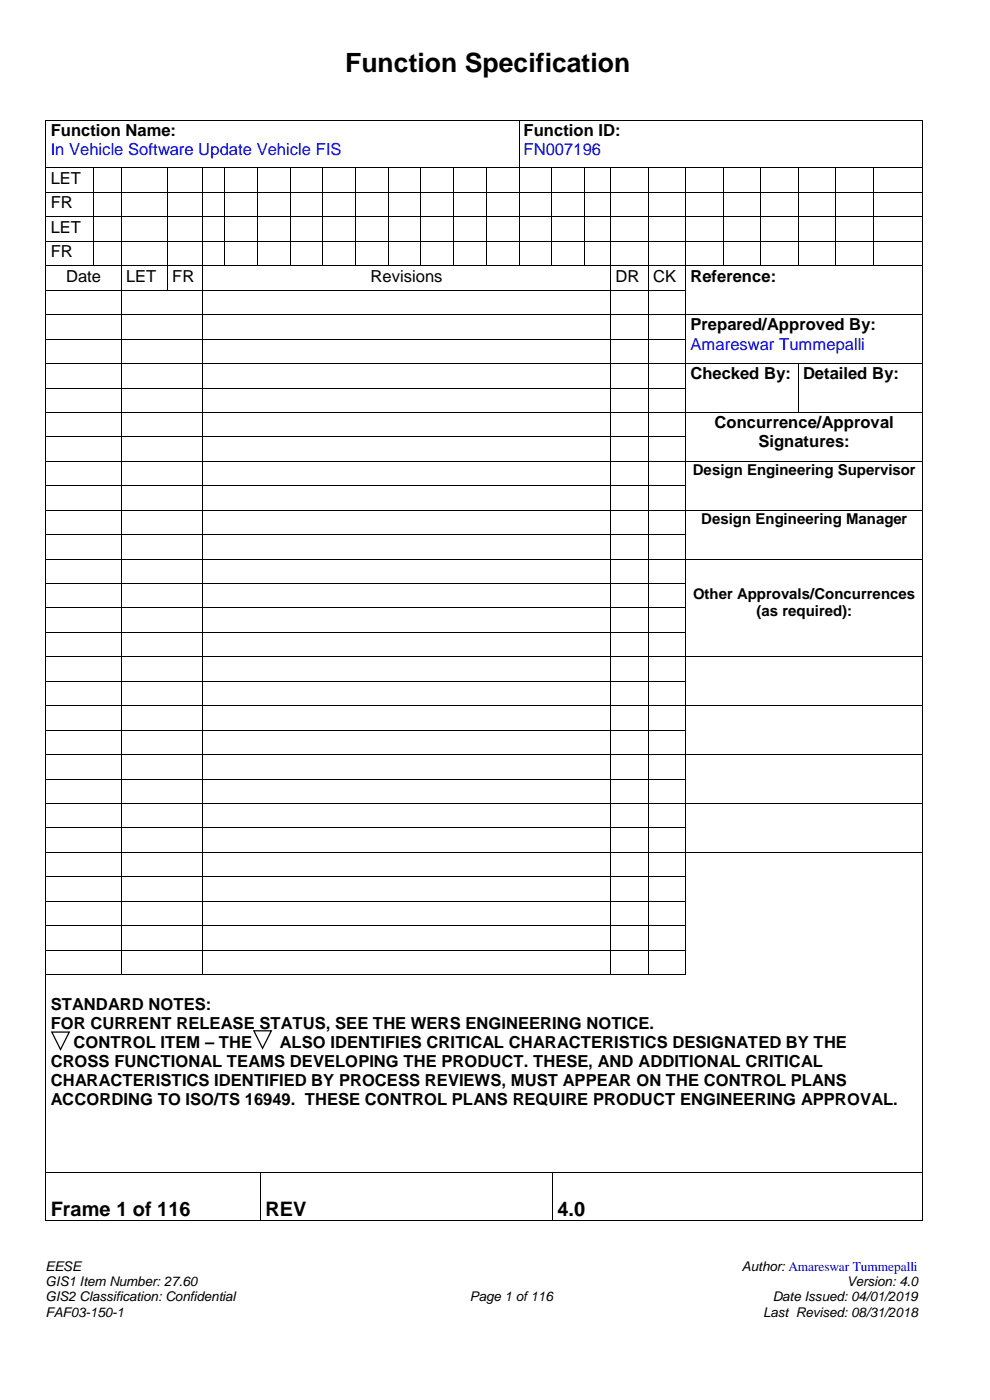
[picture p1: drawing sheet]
<svg xmlns="http://www.w3.org/2000/svg" width="210mm" height="297mm" viewBox="0 0 210 297" stroke-linecap="round" stroke-linejoin="round" font-family="sans-serif">
<g fill="#000">
<path d="M9.7 25.4h.1v.2h-.1zM9.7 35.6h.1v.1h-.1zM19.9 35.6h.1v.1h-.1zM25.7 35.6h.1v.1h-.1zM35.4 35.6h.2v.1h-.2zM42.9 35.6h.2v.1h-.2zM47.6 35.6h.2v.1h-.2zM54.6 35.6h.1v.1h-.1zM61.5 35.6h.1v.1h-.1zM68.4 35.6h.2v.1h-.2zM75.4 35.6h.1v.1h-.1zM82.3 35.6h.2v.1h-.2z"/>
<path d="M89.2 35.6h.2v.1h-.2zM96.1 35.6h.2v.1h-.2zM103.1 35.6h.2v.1h-.2zM110 25.4h.2v.2h-.2zM110 35.6h.2v.1h-.2zM116.9 35.6h.2v.1h-.2zM123.9 35.6h.1v.1h-.1zM129.5 35.6h.2v.1h-.2zM137.5 35.6h.1v.1h-.1zM145.4 35.6h.1v.1h-.1zM153.3 35.6h.2v.1h-.2zM161.3 35.6h.2v.1h-.2z"/>
<path d="M169.2 35.6h.2v.1h-.2zM177.2 35.6h.2v.1h-.2zM185.2 35.6h.1v.1h-.1zM195.7 25.4h.2v.2h-.2zM195.7 35.6h.2v.1h-.2zM9.7 40.8h.1v.1h-.1zM9.7 45.9h.1v.2h-.1zM9.7 51.1h.1v.2h-.1zM9.7 56.3h.1v.2h-.1zM19.9 40.8h.1v.1h-.1zM19.9 45.9h.1v.2h-.1zM19.9 51.1h.1v.2h-.1z"/>
<path d="M19.9 56.3h.1v.2h-.1zM25.7 40.8h.1v.1h-.1zM25.7 45.9h.1v.2h-.1zM25.7 51.1h.1v.2h-.1zM25.7 56.3h.1v.2h-.1zM35.4 40.8h.2v.1h-.2zM35.4 45.9h.2v.2h-.2zM35.4 51.1h.2v.2h-.2zM35.4 56.3h.2v.2h-.2zM42.9 40.8h.2v.1h-.2zM42.9 45.9h.2v.2h-.2zM42.9 51.1h.2v.2h-.2z"/>
<path d="M42.9 56.3h.2v.2h-.2zM47.6 40.8h.2v.1h-.2zM47.6 45.9h.2v.2h-.2zM47.6 51.1h.2v.2h-.2zM47.6 56.3h.2v.2h-.2zM54.6 40.8h.1v.1h-.1zM54.6 45.9h.1v.2h-.1zM54.6 51.1h.1v.2h-.1zM54.6 56.3h.1v.2h-.1zM61.5 40.8h.1v.1h-.1zM61.5 45.9h.1v.2h-.1zM61.5 51.1h.1v.2h-.1z"/>
<path d="M61.5 56.3h.1v.2h-.1zM68.4 40.8h.2v.1h-.2zM68.4 45.9h.2v.2h-.2zM68.4 51.1h.2v.2h-.2zM68.4 56.3h.2v.2h-.2zM75.4 40.8h.1v.1h-.1zM75.4 45.9h.1v.2h-.1zM75.4 51.1h.1v.2h-.1zM75.4 56.3h.1v.2h-.1zM82.3 40.8h.2v.1h-.2zM82.3 45.9h.2v.2h-.2zM82.3 51.1h.2v.2h-.2z"/>
<path d="M82.3 56.3h.2v.2h-.2zM89.2 40.8h.2v.1h-.2zM89.2 45.9h.2v.2h-.2zM89.2 51.1h.2v.2h-.2zM89.2 56.3h.2v.2h-.2zM96.1 40.8h.2v.1h-.2zM96.1 45.9h.2v.2h-.2zM96.1 51.1h.2v.2h-.2zM96.1 56.3h.2v.2h-.2zM103.1 40.8h.2v.1h-.2zM103.1 45.9h.2v.2h-.2zM103.1 51.1h.2v.2h-.2z"/>
<path d="M103.1 56.3h.2v.2h-.2zM110 40.8h.2v.1h-.2zM110 45.9h.2v.2h-.2zM110 51.1h.2v.2h-.2zM110 56.3h.2v.2h-.2zM116.9 40.8h.2v.1h-.2zM116.9 45.9h.2v.2h-.2zM116.9 51.1h.2v.2h-.2zM116.9 56.3h.2v.2h-.2zM123.9 40.8h.1v.1h-.1zM123.9 45.9h.1v.2h-.1zM123.9 51.1h.1v.2h-.1z"/>
<path d="M123.9 56.3h.1v.2h-.1zM129.5 40.8h.2v.1h-.2zM129.5 45.9h.2v.2h-.2zM129.5 51.1h.2v.2h-.2zM129.5 56.3h.2v.2h-.2zM137.5 40.8h.1v.1h-.1zM137.5 45.9h.1v.2h-.1zM137.5 51.1h.1v.2h-.1zM137.5 56.3h.1v.2h-.1zM145.4 40.8h.1v.1h-.1zM145.4 45.9h.1v.2h-.1zM145.4 51.1h.1v.2h-.1z"/>
<path d="M145.4 56.3h.1v.2h-.1zM153.3 40.8h.2v.1h-.2zM153.3 45.9h.2v.2h-.2zM153.3 51.1h.2v.2h-.2zM153.3 56.3h.2v.2h-.2zM161.3 40.8h.2v.1h-.2zM161.3 45.9h.2v.2h-.2zM161.3 51.1h.2v.2h-.2zM161.3 56.3h.2v.2h-.2zM169.2 40.8h.2v.1h-.2zM169.2 45.9h.2v.2h-.2zM169.2 51.1h.2v.2h-.2z"/>
<path d="M169.2 56.3h.2v.2h-.2zM177.2 40.8h.2v.1h-.2zM177.2 45.9h.2v.2h-.2zM177.2 51.1h.2v.2h-.2zM177.2 56.3h.2v.2h-.2zM185.2 40.8h.1v.1h-.1zM185.2 45.9h.1v.2h-.1zM185.2 51.1h.1v.2h-.1zM185.2 56.3h.1v.2h-.1zM195.7 40.8h.2v.1h-.2zM195.7 45.9h.2v.2h-.2zM195.7 51.1h.2v.2h-.2z"/>
<path d="M195.7 56.3h.2v.2h-.2zM9.7 61.5h.1v.2h-.1zM9.7 66.7h.1v.1h-.1zM9.7 71.9h.1v.2h-.1zM9.7 77h.1v.2h-.1zM25.7 61.5h.1v.2h-.1zM25.7 66.7h.1v.1h-.1zM25.7 71.9h.1v.2h-.1zM25.7 77h.1v.2h-.1zM35.4 61.5h.2v.2h-.2zM42.9 61.5h.2v.2h-.2zM42.9 66.7h.2v.1h-.2z"/>
<path d="M42.9 71.9h.2v.2h-.2zM42.9 77h.2v.2h-.2zM129.5 61.5h.2v.2h-.2zM129.5 66.7h.2v.1h-.2zM129.5 71.9h.2v.2h-.2zM129.5 77h.2v.2h-.2zM137.5 61.5h.1v.2h-.1zM137.5 66.7h.1v.1h-.1zM137.5 71.9h.1v.2h-.1zM137.5 77h.1v.2h-.1zM145.4 61.5h.1v.2h-.1zM145.4 66.7h.1v.1h-.1z"/>
<path d="M145.4 71.9h.1v.2h-.1zM145.4 77h.1v.2h-.1zM169.2 77h.2v.2h-.2zM195.7 61.5h.2v.2h-.2zM195.7 66.7h.2v.1h-.2zM195.7 71.9h.2v.2h-.2zM195.7 77h.2v.2h-.2zM9.7 82.3h.1v.1h-.1zM9.7 87.4h.1v.2h-.1zM9.7 92.6h.1v.2h-.1zM9.7 97.8h.1v.2h-.1zM25.7 82.3h.1v.1h-.1z"/>
<path d="M25.7 87.4h.1v.2h-.1zM25.7 92.6h.1v.2h-.1zM25.7 97.8h.1v.2h-.1zM42.9 82.3h.2v.1h-.2zM42.9 87.4h.2v.2h-.2zM42.9 92.6h.2v.2h-.2zM42.9 97.8h.2v.2h-.2zM129.5 82.3h.2v.1h-.2zM129.5 87.4h.2v.2h-.2zM129.5 92.6h.2v.2h-.2zM129.5 97.8h.2v.2h-.2zM137.5 82.3h.1v.1h-.1z"/>
<path d="M137.5 87.4h.1v.2h-.1zM137.5 92.6h.1v.2h-.1zM137.5 97.8h.1v.2h-.1zM145.4 82.3h.1v.1h-.1zM145.4 87.4h.1v.2h-.1zM145.4 92.6h.1v.2h-.1zM145.4 97.8h.1v.2h-.1zM169.2 82.3h.2v.1h-.2zM169.2 87.4h.2v.2h-.2zM195.7 82.3h.2v.1h-.2zM195.7 87.4h.2v.2h-.2zM195.7 92.6h.2v.2h-.2z"/>
<path d="M195.7 97.8h.2v.2h-.2zM9.7 103h.1v.2h-.1zM9.7 108.2h.1v.1h-.1zM9.7 113.4h.1v.1h-.1zM9.7 118.5h.1v.2h-.1zM25.7 103h.1v.2h-.1zM25.7 108.2h.1v.1h-.1zM25.7 113.4h.1v.1h-.1zM25.7 118.5h.1v.2h-.1zM42.9 103h.2v.2h-.2zM42.9 108.2h.2v.1h-.2zM42.9 113.4h.2v.1h-.2z"/>
<path d="M42.9 118.5h.2v.2h-.2zM129.5 103h.2v.2h-.2zM129.5 108.2h.2v.1h-.2zM129.5 113.4h.2v.1h-.2zM129.5 118.5h.2v.2h-.2zM137.5 103h.1v.2h-.1zM137.5 108.2h.1v.1h-.1zM137.5 113.4h.1v.1h-.1zM137.5 118.5h.1v.2h-.1zM145.4 103h.1v.2h-.1zM145.4 108.2h.1v.1h-.1zM145.4 113.4h.1v.1h-.1z"/>
<path d="M145.4 118.5h.1v.2h-.1zM195.7 103h.2v.2h-.2zM195.7 108.2h.2v.1h-.2zM195.7 113.4h.2v.1h-.2zM195.7 118.5h.2v.2h-.2zM9.7 123.7h.1v.2h-.1zM9.7 128.9h.1v.2h-.1zM9.7 134.1h.1v.2h-.1zM9.7 139.3h.1v.1h-.1zM25.7 123.7h.1v.2h-.1zM25.7 128.9h.1v.2h-.1zM25.7 134.1h.1v.2h-.1z"/>
<path d="M25.7 139.3h.1v.1h-.1zM42.9 123.7h.2v.2h-.2zM42.9 128.9h.2v.2h-.2zM42.9 134.1h.2v.2h-.2zM42.9 139.3h.2v.1h-.2zM129.5 123.7h.2v.2h-.2zM129.5 128.9h.2v.2h-.2zM129.5 134.1h.2v.2h-.2zM129.5 139.3h.2v.1h-.2zM137.5 123.7h.1v.2h-.1zM137.5 128.9h.1v.2h-.1zM137.5 134.1h.1v.2h-.1z"/>
<path d="M137.5 139.3h.1v.1h-.1zM145.4 123.7h.1v.2h-.1zM145.4 128.9h.1v.2h-.1zM145.4 134.1h.1v.2h-.1zM145.4 139.3h.1v.1h-.1zM195.7 123.7h.2v.2h-.2zM195.7 128.9h.2v.2h-.2zM195.7 134.1h.2v.2h-.2zM195.7 139.3h.2v.1h-.2zM9.7 144.5h.1v.2h-.1zM9.7 149.6h.1v.2h-.1zM9.7 154.9h.1v.1h-.1z"/>
<path d="M25.7 144.5h.1v.2h-.1zM25.7 149.6h.1v.2h-.1zM25.7 154.9h.1v.1h-.1zM42.9 144.5h.2v.2h-.2zM42.9 149.6h.2v.2h-.2zM42.9 154.9h.2v.1h-.2zM129.5 144.5h.2v.2h-.2zM129.5 149.6h.2v.2h-.2zM129.5 154.9h.2v.1h-.2zM137.5 144.5h.1v.2h-.1zM137.5 149.6h.1v.2h-.1zM137.5 154.9h.1v.1h-.1z"/>
<path d="M145.4 144.5h.1v.2h-.1zM145.4 149.6h.1v.2h-.1zM145.4 154.9h.1v.1h-.1zM195.7 144.5h.2v.2h-.2zM195.7 149.6h.2v.2h-.2zM195.7 154.9h.2v.1h-.2zM9.7 160h.1v.2h-.1zM9.7 165.2h.1v.2h-.1zM9.7 170.4h.1v.2h-.1zM9.7 175.6h.1v.2h-.1zM25.7 160h.1v.2h-.1zM25.7 165.2h.1v.2h-.1z"/>
<path d="M25.7 170.4h.1v.2h-.1zM25.7 175.6h.1v.2h-.1zM42.9 160h.2v.2h-.2zM42.9 165.2h.2v.2h-.2zM42.9 170.4h.2v.2h-.2zM42.9 175.6h.2v.2h-.2zM129.5 160h.2v.2h-.2zM129.5 165.2h.2v.2h-.2zM129.5 170.4h.2v.2h-.2zM129.5 175.6h.2v.2h-.2zM137.5 160h.1v.2h-.1zM137.5 165.2h.1v.2h-.1z"/>
<path d="M137.5 170.4h.1v.2h-.1zM137.5 175.6h.1v.2h-.1zM145.4 160h.1v.2h-.1zM145.4 165.2h.1v.2h-.1zM145.4 170.4h.1v.2h-.1zM145.4 175.6h.1v.2h-.1zM195.7 160h.2v.2h-.2zM195.7 165.2h.2v.2h-.2zM195.7 170.4h.2v.2h-.2zM195.7 175.6h.2v.2h-.2zM9.7 180.8h.1v.1h-.1zM9.7 186h.1v.1h-.1z"/>
<path d="M9.7 191.1h.1v.2h-.1zM9.7 196.3h.1v.2h-.1zM25.7 180.8h.1v.1h-.1zM25.7 186h.1v.1h-.1zM25.7 191.1h.1v.2h-.1zM25.7 196.3h.1v.2h-.1zM42.9 180.8h.2v.1h-.2zM42.9 186h.2v.1h-.2zM42.9 191.1h.2v.2h-.2zM42.9 196.3h.2v.2h-.2zM129.5 180.8h.2v.1h-.2zM129.5 186h.2v.1h-.2z"/>
<path d="M129.5 191.1h.2v.2h-.2zM129.5 196.3h.2v.2h-.2zM137.5 180.8h.1v.1h-.1zM137.5 186h.1v.1h-.1zM137.5 191.1h.1v.2h-.1zM137.5 196.3h.1v.2h-.1zM145.4 180.8h.1v.1h-.1zM145.4 186h.1v.1h-.1zM145.4 191.1h.1v.2h-.1zM145.4 196.3h.1v.2h-.1zM195.7 180.8h.2v.1h-.2zM195.7 186h.2v.1h-.2z"/>
<path d="M195.7 191.1h.2v.2h-.2zM195.7 196.3h.2v.2h-.2zM9.7 201.5h.1v.2h-.1zM9.7 206.7h.1v.2h-.1zM25.7 201.5h.1v.2h-.1zM25.7 206.7h.1v.2h-.1zM42.9 201.5h.2v.2h-.2zM42.9 206.7h.2v.2h-.2zM129.5 201.5h.2v.2h-.2zM129.5 206.7h.2v.2h-.2zM137.5 201.5h.1v.2h-.1zM137.5 206.7h.1v.2h-.1z"/>
<path d="M145.4 201.5h.1v.2h-.1zM145.4 206.7h.1v.2h-.1zM195.7 201.5h.2v.2h-.2zM195.7 206.7h.2v.2h-.2zM9.7 248.8h.1v.1h-.1zM9.7 259h.1v.1h-.1zM55.2 248.8h.2v.1h-.2zM55.2 259h.2v.1h-.2zM117.1 248.8h.2v.1h-.2zM117.1 259h.2v.1h-.2zM195.7 248.8h.2v.1h-.2zM195.7 259h.2v.1h-.2z"/>
</g>
<g fill="none" stroke="#000" stroke-width=".21">
<path d="M9.7 25.6v10M9.7 35.7v5.1M9.8 25.5h100.2M9.8 35.6h10.1M19.9 35.7v5.1M20 35.6h5.7M25.7 35.7v5.1M25.8 35.6h9.6M35.5 35.7v5.1M35.6 35.6h7.3M43 35.7v5.1M43.1 35.6h4.5"/>
<path d="M47.7 35.7v5.1M47.8 35.6h6.8M54.7 35.7v5.1M54.7 35.6h6.8M61.6 35.7v5.1M61.6 35.6h6.8M68.5 35.7v5.1M68.6 35.6h6.8M75.4 35.7v5.1M75.5 35.6h6.8M82.4 35.7v5.1M82.5 35.6h6.7"/>
<path d="M89.3 35.7v5.1M89.4 35.6h6.7M96.2 35.7v5.1M96.3 35.6h6.8M103.2 35.7v5.1M103.3 35.6h6.7M110.1 25.6v10M110.1 35.7v5.1M110.2 25.5h85.5M110.2 35.6h6.7M117 35.7v5.1M117.1 35.6h6.8"/>
<path d="M124 35.7v5.1M124 35.6h5.5M129.6 35.7v5.1M129.7 35.6h7.8M137.5 35.7v5.1M137.6 35.6h7.8M145.5 35.7v5.1M145.5 35.6h7.8M153.4 35.7v5.1M153.5 35.6h7.8M161.4 35.7v5.1M161.5 35.6h7.7"/>
<path d="M169.3 35.7v5.1M169.4 35.6h7.8M177.3 35.7v5.1M177.4 35.6h7.8M185.3 35.7v5.1M185.3 35.6h10.4M195.8 25.6v10M195.8 35.7v5.1M9.7 40.9v5M9.7 46.1v5M9.7 51.3v5M9.7 56.5v5"/>
<path d="M9.8 40.9h10.1M9.8 46h10.1M9.8 51.2h10.1M9.8 56.4h10.1M19.9 40.9v5M19.9 46.1v5M19.9 51.3v5M20 40.9h5.7M20 46h5.7M20 51.2h5.7M20 56.4h5.7M25.7 40.9v5"/>
<path d="M25.7 46.1v5M25.7 51.3v5M25.7 56.5v5M25.8 40.9h9.6M25.8 46h9.6M25.8 51.2h9.6M25.8 56.4h9.6M35.5 40.9v5M35.5 46.1v5M35.5 51.3v5M35.5 56.5v5M35.6 40.9h7.3"/>
<path d="M35.6 46h7.3M35.6 51.2h7.3M35.6 56.4h7.3M43 40.9v5M43 46.1v5M43 51.3v5M43 56.5v5M43.1 40.9h4.5M43.1 46h4.5M43.1 51.2h4.5M43.1 56.4h4.5M47.7 40.9v5"/>
<path d="M47.7 46.1v5M47.7 51.3v5M47.8 40.9h6.8M47.8 46h6.8M47.8 51.2h6.8M47.8 56.4h6.8M54.7 40.9v5M54.7 46.1v5M54.7 51.3v5M54.7 40.9h6.8M54.7 46h6.8M54.7 51.2h6.8"/>
<path d="M54.7 56.4h6.8M61.6 40.9v5M61.6 46.1v5M61.6 51.3v5M61.6 40.9h6.8M61.6 46h6.8M61.6 51.2h6.8M61.6 56.4h6.8M68.5 40.9v5M68.5 46.1v5M68.5 51.3v5M68.6 40.9h6.8"/>
<path d="M68.6 46h6.8M68.6 51.2h6.8M68.6 56.4h6.8M75.4 40.9v5M75.4 46.1v5M75.4 51.3v5M75.5 40.9h6.8M75.5 46h6.8M75.5 51.2h6.8M75.5 56.4h6.8M82.4 40.9v5M82.4 46.1v5"/>
<path d="M82.4 51.3v5M82.5 40.9h6.7M82.5 46h6.7M82.5 51.2h6.7M82.5 56.4h6.7M89.3 40.9v5M89.3 46.1v5M89.3 51.3v5M89.4 40.9h6.7M89.4 46h6.7M89.4 51.2h6.7M89.4 56.4h6.7"/>
<path d="M96.2 40.9v5M96.2 46.1v5M96.2 51.3v5M96.3 40.9h6.8M96.3 46h6.8M96.3 51.2h6.8M96.3 56.4h6.8M103.2 40.9v5M103.2 46.1v5M103.2 51.3v5M103.3 40.9h6.7M103.3 46h6.7"/>
<path d="M103.3 51.2h6.7M103.3 56.4h6.7M110.1 40.9v5M110.1 46.1v5M110.1 51.3v5M110.2 40.9h6.7M110.2 46h6.7M110.2 51.2h6.7M110.2 56.4h6.7M117 40.9v5M117 46.1v5M117 51.3v5"/>
<path d="M117.1 40.9h6.8M117.1 46h6.8M117.1 51.2h6.8M117.1 56.4h6.8M124 40.9v5M124 46.1v5M124 51.3v5M124 40.9h5.5M124 46h5.5M124 51.2h5.5M124 56.4h5.5M129.6 40.9v5"/>
<path d="M129.6 46.1v5M129.6 51.3v5M129.6 56.5v5M129.7 40.9h7.8M129.7 46h7.8M129.7 51.2h7.8M129.7 56.4h7.8M137.5 40.9v5M137.5 46.1v5M137.5 51.3v5M137.5 56.5v5M137.6 40.9h7.8"/>
<path d="M137.6 46h7.8M137.6 51.2h7.8M137.6 56.4h7.8M145.5 40.9v5M145.5 46.1v5M145.5 51.3v5M145.5 56.5v5M145.5 40.9h7.8M145.5 46h7.8M145.5 51.2h7.8M145.5 56.4h7.8M153.4 40.9v5"/>
<path d="M153.4 46.1v5M153.4 51.3v5M153.5 40.9h7.8M153.5 46h7.8M153.5 51.2h7.8M153.5 56.4h7.8M161.4 40.9v5M161.4 46.1v5M161.4 51.3v5M161.5 40.9h7.7M161.5 46h7.7M161.5 51.2h7.7"/>
<path d="M161.5 56.4h7.7M169.3 40.9v5M169.3 46.1v5M169.3 51.3v5M169.4 40.9h7.8M169.4 46h7.8M169.4 51.2h7.8M169.4 56.4h7.8M177.3 40.9v5M177.3 46.1v5M177.3 51.3v5M177.4 40.9h7.8"/>
<path d="M177.4 46h7.8M177.4 51.2h7.8M177.4 56.4h7.8M185.3 40.9v5M185.3 46.1v5M185.3 51.3v5M185.3 40.9h10.4M185.3 46h10.4M185.3 51.2h10.4M185.3 56.4h10.4M195.8 40.9v5M195.8 46.1v5"/>
<path d="M195.8 51.3v5M195.8 56.5v5M9.7 61.7v5M9.7 66.8v5.1M9.7 72.1v4.9M9.7 77.2v5.1M9.8 61.6h15.9M9.8 66.8h15.9M9.8 72h15.9M9.8 77.1h15.9M25.7 61.7v5M25.7 66.8v5.1"/>
<path d="M25.7 72.1v4.9M25.7 77.2v5.1M25.8 61.6h9.6M25.8 66.8h17.1M25.8 72h17.1M25.8 77.1h17.1M35.6 61.6h7.3M43 61.7v5M43 66.8v5.1M43 72.1v4.9M43 77.2v5.1M43.1 61.6h86.4"/>
<path d="M43.1 66.8h86.4M43.1 72h86.4M43.1 77.1h86.4M129.6 61.7v5M129.6 66.8v5.1M129.6 72.1v4.9M129.6 77.2v5.1M129.7 61.6h7.8M129.7 66.8h7.8M129.7 72h7.8M129.7 77.1h7.8M137.5 61.7v5"/>
<path d="M137.5 66.8v5.1M137.5 72.1v4.9M137.5 77.2v5.1M137.6 61.6h7.8M137.6 66.8h7.8M137.6 72h7.8M137.6 77.1h7.8M145.5 61.7v5M145.5 66.8v5.1M145.5 72.1v4.9M145.5 77.2v5.1M145.5 66.8h50.2"/>
<path d="M145.5 77.1h23.7M169.3 77.2v5.1M169.4 77.1h26.3M195.8 61.7v5M195.8 66.8v5.1M195.8 72.1v4.9M195.8 77.2v5.1M9.7 82.4v5M9.7 87.6v5M9.7 92.8v5M9.7 98v5M9.8 82.3h15.9"/>
<path d="M9.8 87.5h15.9M9.8 92.7h15.9M9.8 97.9h15.9M25.7 82.4v5M25.7 87.6v5M25.7 92.8v5M25.7 98v5M25.8 82.3h17.1M25.8 87.5h17.1M25.8 92.7h17.1M25.8 97.9h17.1M43 82.4v5"/>
<path d="M43 87.6v5M43 92.8v5M43 98v5M43.1 82.3h86.4M43.1 87.5h86.4M43.1 92.7h86.4M43.1 97.9h86.4M129.6 82.4v5M129.6 87.6v5M129.6 92.8v5M129.6 98v5M129.7 82.3h7.8"/>
<path d="M129.7 87.5h7.8M129.7 92.7h7.8M129.7 97.9h7.8M137.5 82.4v5M137.5 87.6v5M137.5 92.8v5M137.5 98v5M137.6 82.3h7.8M137.6 87.5h7.8M137.6 92.7h7.8M137.6 97.9h7.8M145.5 82.4v5"/>
<path d="M145.5 87.6v5M145.5 92.8v5M145.5 98v5M145.5 87.5h23.7M145.5 97.9h50.2M169.3 82.4v5M169.4 87.5h26.3M195.8 82.4v5M195.8 87.6v5M195.8 92.8v5M195.8 98v5M9.7 103.2v5"/>
<path d="M9.7 108.3v5.1M9.7 113.5v5M9.7 118.7v5M9.8 103.1h15.9M9.8 108.2h15.9M9.8 113.5h15.9M9.8 118.6h15.9M25.7 103.2v5M25.7 108.3v5.1M25.7 113.5v5M25.7 118.7v5M25.8 103.1h17.1"/>
<path d="M25.8 108.2h17.1M25.8 113.5h17.1M25.8 118.6h17.1M43 103.2v5M43 108.3v5.1M43 113.5v5M43 118.7v5M43.1 103.1h86.4M43.1 108.2h86.4M43.1 113.5h86.4M43.1 118.6h86.4M129.6 103.2v5"/>
<path d="M129.6 108.3v5.1M129.6 113.5v5M129.6 118.7v5M129.7 103.1h7.8M129.7 108.2h7.8M129.7 113.5h7.8M129.7 118.6h7.8M137.5 103.2v5M137.5 108.3v5.1M137.5 113.5v5M137.5 118.7v5M137.6 103.1h7.8"/>
<path d="M137.6 108.2h7.8M137.6 113.5h7.8M137.6 118.6h7.8M145.5 103.2v5M145.5 108.3v5.1M145.5 113.5v5M145.5 118.7v5M145.5 108.2h50.2M145.5 118.6h50.2M195.8 103.2v5M195.8 108.3v5.1M195.8 113.5v5"/>
<path d="M195.8 118.7v5M9.7 123.9v5M9.7 129.1v5M9.7 134.3v5M9.7 139.4v5.1M9.8 123.8h15.9M9.8 129h15.9M9.8 134.2h15.9M9.8 139.4h15.9M25.7 123.9v5M25.7 129.1v5M25.7 134.3v5"/>
<path d="M25.7 139.4v5.1M25.8 123.8h17.1M25.8 129h17.1M25.8 134.2h17.1M25.8 139.4h17.1M43 123.9v5M43 129.1v5M43 134.3v5M43 139.4v5.1M43.1 123.8h86.4M43.1 129h86.4M43.1 134.2h86.4"/>
<path d="M43.1 139.4h86.4M129.6 123.9v5M129.6 129.1v5M129.6 134.3v5M129.6 139.4v5.1M129.7 123.8h7.8M129.7 129h7.8M129.7 134.2h7.8M129.7 139.4h7.8M137.5 123.9v5M137.5 129.1v5M137.5 134.3v5"/>
<path d="M137.5 139.4v5.1M137.6 123.8h7.8M137.6 129h7.8M137.6 134.2h7.8M137.6 139.4h7.8M145.5 123.9v5M145.5 129.1v5M145.5 134.3v5M145.5 139.4v5.1M145.5 139.4h50.2M195.8 123.9v5M195.8 129.1v5"/>
<path d="M195.8 134.3v5M195.8 139.4v5.1M9.7 144.7v4.9M9.7 149.8v5.1M9.7 155v5M9.8 144.6h15.9M9.8 149.7h15.9M9.8 154.9h15.9M25.7 144.7v4.9M25.7 149.8v5.1M25.7 155v5M25.8 144.6h17.1"/>
<path d="M25.8 149.7h17.1M25.8 154.9h17.1M43 144.7v4.9M43 149.8v5.1M43 155v5M43.1 144.6h86.4M43.1 149.7h86.4M43.1 154.9h86.4M129.6 144.7v4.9M129.6 149.8v5.1M129.6 155v5M129.7 144.6h7.8"/>
<path d="M129.7 149.7h7.8M129.7 154.9h7.8M137.5 144.7v4.9M137.5 149.8v5.1M137.5 155v5M137.6 144.6h7.8M137.6 149.7h7.8M137.6 154.9h7.8M145.5 144.7v4.9M145.5 149.8v5.1M145.5 155v5M145.5 149.7h50.2"/>
<path d="M195.8 144.7v4.9M195.8 149.8v5.1M195.8 155v5M9.7 160.2v5M9.7 165.4v5M9.7 170.6v5M9.7 175.8v5M9.8 160.1h15.9M9.8 165.3h15.9M9.8 170.5h15.9M9.8 175.7h15.9M25.7 160.2v5"/>
<path d="M25.7 165.4v5M25.7 170.6v5M25.7 175.8v5M25.8 160.1h17.1M25.8 165.3h17.1M25.8 170.5h17.1M25.8 175.7h17.1M43 160.2v5M43 165.4v5M43 170.6v5M43 175.8v5M43.1 160.1h86.4"/>
<path d="M43.1 165.3h86.4M43.1 170.5h86.4M43.1 175.7h86.4M129.6 160.2v5M129.6 165.4v5M129.6 170.6v5M129.6 175.8v5M129.7 160.1h7.8M129.7 165.3h7.8M129.7 170.5h7.8M129.7 175.7h7.8M137.5 160.2v5"/>
<path d="M137.5 165.4v5M137.5 170.6v5M137.5 175.8v5M137.6 160.1h7.8M137.6 165.3h7.8M137.6 170.5h7.8M137.6 175.7h7.8M145.5 160.2v5M145.5 165.4v5M145.5 170.6v5M145.5 175.8v5M145.5 160.1h50.2"/>
<path d="M145.5 170.5h50.2M195.8 160.2v5M195.8 165.4v5M195.8 170.6v5M195.8 175.8v5M9.7 180.9v5.1M9.7 186.1v5M9.7 191.3v5M9.7 196.5v5M9.8 180.8h15.9M9.8 186.1h15.9M9.8 191.2h15.9"/>
<path d="M9.8 196.4h15.9M25.7 180.9v5.1M25.7 186.1v5M25.7 191.3v5M25.7 196.5v5M25.8 180.8h17.1M25.8 186.1h17.1M25.8 191.2h17.1M25.8 196.4h17.1M43 180.9v5.1M43 186.1v5M43 191.3v5"/>
<path d="M43 196.5v5M43.1 180.8h86.4M43.1 186.1h86.4M43.1 191.2h86.4M43.1 196.4h86.4M129.6 180.9v5.1M129.6 186.1v5M129.6 191.3v5M129.6 196.5v5M129.7 180.8h7.8M129.7 186.1h7.8M129.7 191.2h7.8"/>
<path d="M129.7 196.4h7.8M137.5 180.9v5.1M137.5 186.1v5M137.5 191.3v5M137.5 196.5v5M137.6 180.8h7.8M137.6 186.1h7.8M137.6 191.2h7.8M137.6 196.4h7.8M145.5 180.9v5.1M145.5 186.1v5M145.5 191.3v5"/>
<path d="M145.5 196.5v5M145.5 180.8h50.2M195.8 180.9v5.1M195.8 186.1v5M195.8 191.3v5M195.8 196.5v5M9.7 201.7v5M9.7 206.9v41.9M9.8 201.6h15.9M9.8 206.8h15.9M25.7 201.7v5M25.8 201.6h17.1"/>
<path d="M25.8 206.8h17.1M43 201.7v5M43.1 201.6h86.4M43.1 206.8h86.4M129.6 201.7v5M129.7 201.6h7.8M129.7 206.8h7.8M137.5 201.7v5M137.6 201.6h7.8M137.6 206.8h7.8M145.5 201.7v5M195.8 201.7v5"/>
<path d="M195.8 206.9v41.9M9.7 248.9v10.1M9.8 248.8h45.4M9.8 259h45.4M55.3 248.9v10.1M55.4 248.8h61.7M55.4 259h61.7M117.2 248.9v10.1M117.3 248.8h78.4M117.3 259h78.4M195.8 248.9v10.1"/>
</g>
<path d="M11 219h3.7l-1.9 3.7z" fill="#fff"/>
<path d="M11 219h3.7l-1.9 3.7z" fill="none" stroke="#000" stroke-width=".26"/>
<path d="M53.9 218.7h3.7l-1.9 3.7z" fill="#fff"/>
<path d="M53.9 218.7h3.7l-1.9 3.7z" fill="none" stroke="#000" stroke-width=".26"/>
<text font-size="5.6" x="73.2" y="15.2">Function Specification</text>
<g font-size="4.2">
<text x="10.8" y="258">Frame 1 of 116</text>
<text x="56.3" y="258">REV</text>
<text x="118.2" y="258">4.0</text>
</g>
<g font-size="3.5">
<text x="10.8" y="28.8">Function Name:</text>
<text x="111.1" y="28.8">Function ID:</text>
<text x="10.8" y="39">LET</text>
<text x="10.8" y="44.2">FR</text>
<text x="10.8" y="49.4">LET</text>
<text x="10.8" y="54.6">FR</text>
<text x="14" y="59.8">Date</text>
<text x="26.8" y="59.8">LET</text>
<text x="36.5" y="59.8">FR</text>
<text x="78.6" y="59.8">Revisions</text>
<text x="130.6" y="59.8">DR</text>
<text x="138.6" y="59.8">CK</text>
<text x="146.5" y="59.7">Reference:</text>
<text x="146.5" y="70.1">Prepared/Approved By:</text>
<text x="146.5" y="80.5">Checked By:</text>
<text x="170.3" y="80.5">Detailed By:</text>
<text x="151.6" y="90.8">Concurrence/Approval</text>
<text x="160.9" y="94.9">Signatures:</text>
<text x="10.8" y="214.2">STANDARD NOTES:</text>
<text x="10.8" y="218.3">FOR CURRENT RELEASE STATUS, SEE THE WERS ENGINEERING NOTICE.</text>
<text x="10.8" y="226.4">CROSS FUNCTIONAL TEAMS DEVELOPING THE PRODUCT. THESE, AND ADDITIONAL CRITICAL</text>
<text x="15.6" y="222.3">CONTROL ITEM – THE</text>
<text x="59.4" y="222.3">ALSO IDENTIFIES CRITICAL CHARACTERISTICS DESIGNATED BY THE</text>
<text x="10.8" y="230.4">CHARACTERISTICS IDENTIFIED BY PROCESS REVIEWS, MUST APPEAR ON THE CONTROL PLANS</text>
<text x="10.8" y="234.5">ACCORDING TO ISO/TS 16949. THESE CONTROL PLANS REQUIRE PRODUCT ENGINEERING APPROVAL.</text>
</g>
<g font-size="3.5" fill="#00f">
<text x="10.8" y="32.9">In Vehicle Software Update Vehicle FIS</text>
<text x="111.1" y="32.9">FN007196</text>
</g>
<text font-size="3.5" fill="#00c" x="146.5" y="74.2">Amareswar Tummepalli</text>
<g font-size="3.2">
<text x="147" y="100.9">Design Engineering Supervisor</text>
<text x="148.8" y="111.3">Design Engineering Manager</text>
<text x="147" y="127.1">Other Approvals/Concurrences</text>
<text x="160.5" y="130.7">(as required):</text>
</g>
<g font-size="2.8">
<text x="9.7" y="269.6">EESE</text>
<text x="157.4" y="269.6">Author: Amareswar Tummepalli</text>
<text x="9.7" y="272.8">GIS1 Item Number: 27.60</text>
<text x="179.6" y="272.8">Version: 4.0</text>
<text x="9.6" y="279.4">FAF03-150-1</text>
<text x="9.6" y="276.1">GIS2 Classification: Confidential</text>
<text x="99.6" y="276.1">Page 1 of116</text>
<text x="161.9" y="279.4">Last Revised: 08/31/2018</text>
<text x="163.9" y="276.1">Date Issued: 04/01/2019</text>
</g>
</svg>
